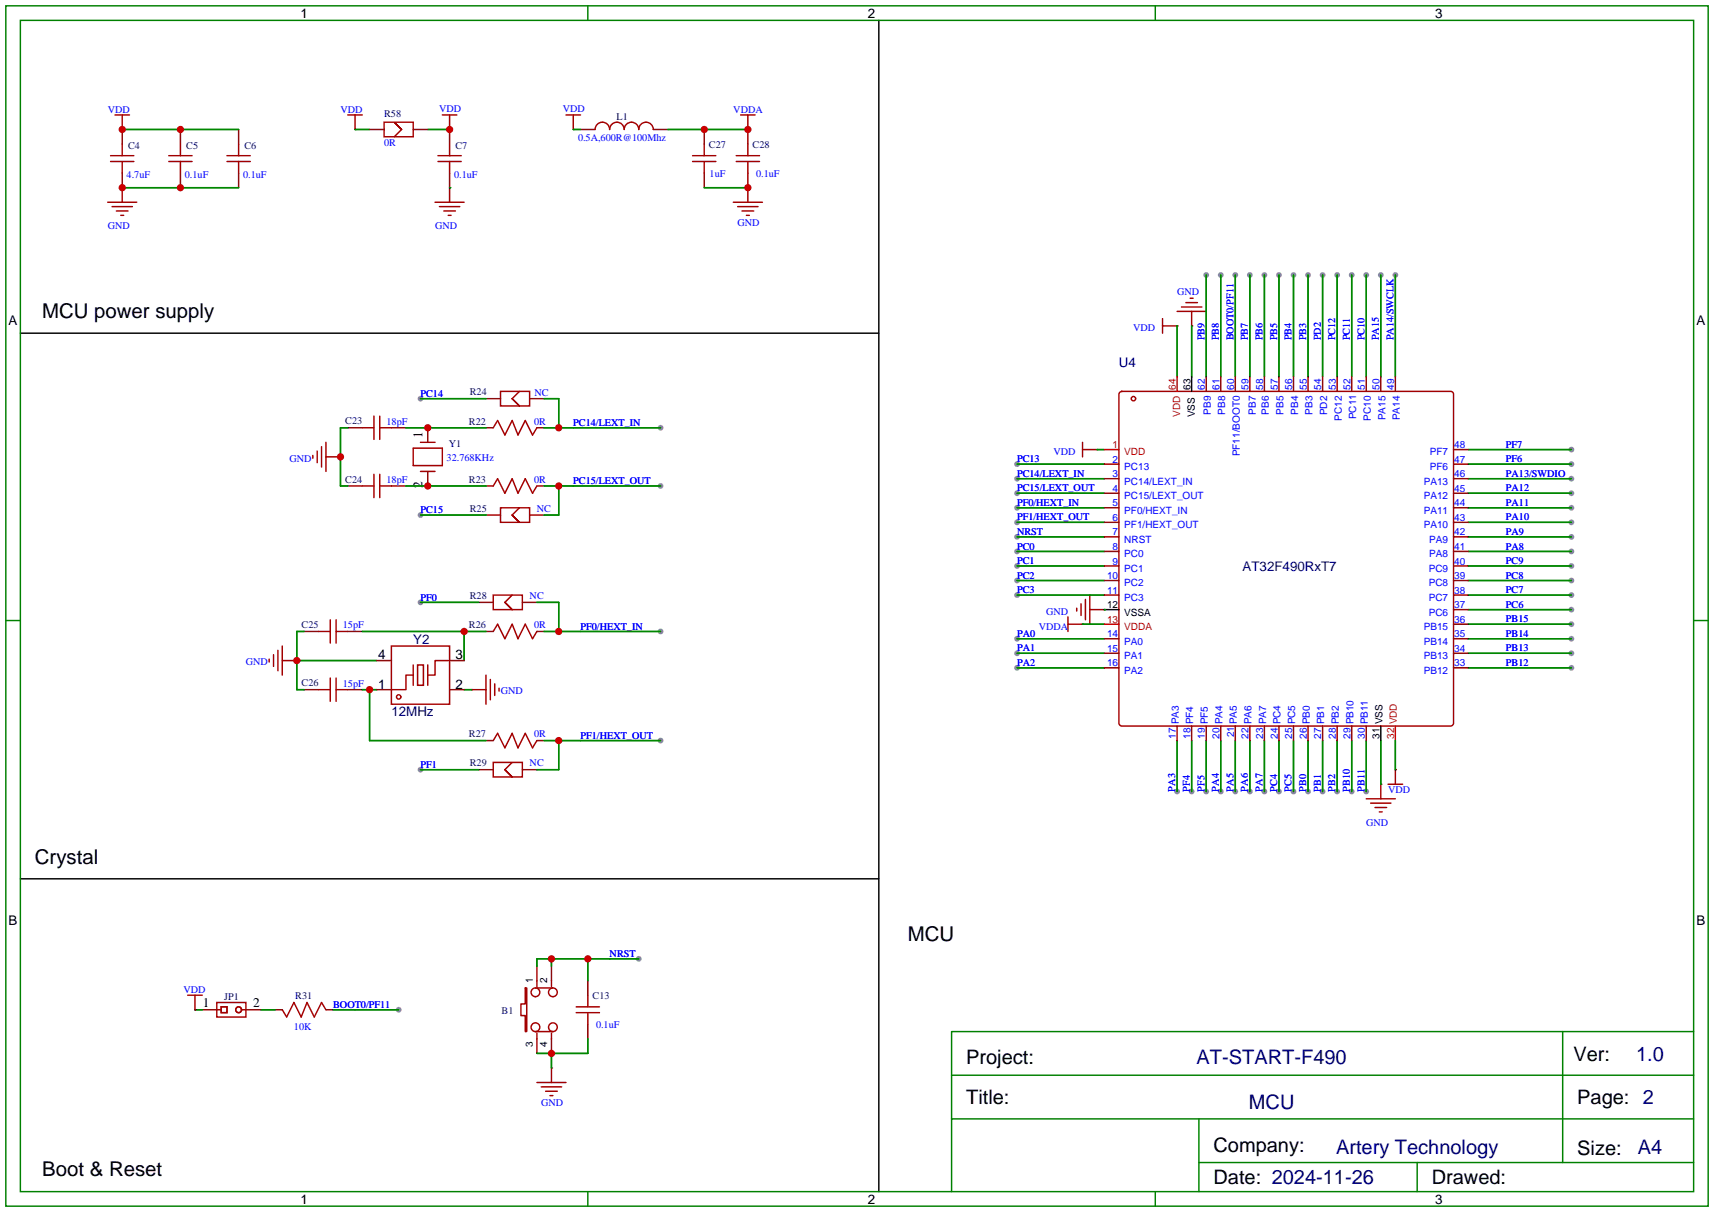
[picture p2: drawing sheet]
<svg xmlns="http://www.w3.org/2000/svg" width="299mm" height="212mm" viewBox="0 0 299 212" stroke-linecap="round" stroke-linejoin="round" font-family="sans-serif">
<g fill="#999">
<circle cx="115.3" cy="129.3" r=".51"/>
<circle cx="73.4" cy="134.4" r=".51"/>
<circle cx="73.4" cy="105.2" r=".51"/>
<circle cx="115.3" cy="110.2" r=".51"/>
<circle cx="115.3" cy="84.8" r=".51"/>
<circle cx="73.4" cy="89.9" r=".51"/>
<circle cx="73.4" cy="69.6" r=".51"/>
<circle cx="115.3" cy="74.7" r=".51"/>
<circle cx="69.6" cy="176.3" r=".51"/>
<circle cx="111.5" cy="167.4" r=".51"/>
<circle cx="274.3" cy="109" r=".51"/>
<circle cx="205.5" cy="138.2" r=".51"/>
<circle cx="208" cy="138.2" r=".51"/>
<circle cx="210.6" cy="138.2" r=".51"/>
<circle cx="213.1" cy="138.2" r=".51"/>
<circle cx="215.6" cy="138.2" r=".51"/>
<circle cx="218.2" cy="138.2" r=".51"/>
<circle cx="220.7" cy="138.2" r=".51"/>
<circle cx="223.3" cy="138.2" r=".51"/>
<circle cx="225.8" cy="138.2" r=".51"/>
<circle cx="228.3" cy="138.2" r=".51"/>
<circle cx="230.9" cy="138.2" r=".51"/>
<circle cx="233.4" cy="138.2" r=".51"/>
<circle cx="236" cy="138.2" r=".51"/>
<circle cx="238.5" cy="138.2" r=".51"/>
<circle cx="274.3" cy="83.6" r=".51"/>
<circle cx="274.3" cy="86.1" r=".51"/>
<circle cx="274.3" cy="88.6" r=".51"/>
<circle cx="274.3" cy="91.2" r=".51"/>
<circle cx="274.3" cy="93.7" r=".51"/>
<circle cx="274.3" cy="96.3" r=".51"/>
<circle cx="274.3" cy="98.8" r=".51"/>
<circle cx="274.3" cy="101.3" r=".51"/>
<circle cx="274.3" cy="103.9" r=".51"/>
<circle cx="274.3" cy="106.4" r=".51"/>
<circle cx="274.3" cy="111.5" r=".51"/>
<circle cx="274.3" cy="114" r=".51"/>
<circle cx="274.3" cy="116.6" r=".51"/>
<circle cx="274.3" cy="81" r=".51"/>
<circle cx="274.3" cy="78.5" r=".51"/>
<circle cx="243.6" cy="48" r=".51"/>
<circle cx="241" cy="48" r=".51"/>
<circle cx="238.5" cy="48" r=".51"/>
<circle cx="236" cy="48" r=".51"/>
<circle cx="233.4" cy="48" r=".51"/>
<circle cx="230.9" cy="48" r=".51"/>
<circle cx="228.3" cy="48" r=".51"/>
<circle cx="225.8" cy="48" r=".51"/>
<circle cx="177.5" cy="81" r=".51"/>
<circle cx="177.5" cy="88.6" r=".51"/>
<circle cx="177.5" cy="91.2" r=".51"/>
<circle cx="177.5" cy="96.3" r=".51"/>
<circle cx="177.5" cy="98.8" r=".51"/>
<circle cx="177.5" cy="101.3" r=".51"/>
<circle cx="177.5" cy="103.9" r=".51"/>
<circle cx="177.5" cy="93.7" r=".51"/>
<circle cx="177.5" cy="114" r=".51"/>
<circle cx="177.5" cy="116.6" r=".51"/>
<circle cx="177.5" cy="111.5" r=".51"/>
<circle cx="177.5" cy="83.6" r=".51"/>
<circle cx="177.5" cy="86.1" r=".51"/>
<circle cx="223.3" cy="48" r=".51"/>
<circle cx="220.7" cy="48" r=".51"/>
<circle cx="218.2" cy="48" r=".51"/>
<circle cx="215.6" cy="48" r=".51"/>
<circle cx="213.1" cy="48" r=".51"/>
<circle cx="210.6" cy="48" r=".51"/>
</g>
<g fill="none" stroke="#a10000" stroke-width=".25">
<path d="M18.8 35.3h5.1M19.3 28.2h4.1M19.3 27.2h4.1M19.6 36.1h3.5M20.1 20.1h2.5M20.3 36.8h2.1M21.1 37.6h.5M21.3 20.1v2.5M21.3 25.1v2.1M21.3 28.2v2M21.3 32.8v2.5M29.5 28.2h4"/>
<path d="M29.5 27.2h4M31.5 25.1v2.1M31.5 28.2v2M39.6 28.2h4.1M39.6 27.2h4.1M41.7 25.1v2.1M41.7 28.2v2M60.7 20.1h2.5M62 20.1v2.5M67.1 21.3h5v2.6h-5zM70.1 22.6l-1.3-1.3 1.3 1.3M70.1 22.6l-1.3 1.3"/>
<path d="M75.9 35.3h5.1M76.5 28.2h4M76.5 27.2h4M76.7 36.1h3.6M77.2 20.1h2.6M77.5 36.8h2M78.2 37.6h.5M78.5 20.1v2.5M78.5 25.1v2.1M78.5 28.2v2M78.5 32.8v2.5M98.8 20.1h2.5"/>
<path d="M100.1 20.1v2.5M103.9 22.6a1.27 1.27 0 0 1 1.3-1.3 1.27 1.27 0 0 1 1.2 1.3 1.27 1.27 0 0 1 1.3-1.3 1.27 1.27 0 0 1 1.3 1.3 1.27 1.27 0 0 1 1.2-1.3 1.27 1.27 0 0 1 1.3 1.3 1.27 1.27 0 0 1 1.3-1.3 1.27 1.27 0 0 1 1.2 1.3M120.9 28.2h4.1M120.9 27.2h4.1M122.9 25.1v2.1M122.9 28.2v2M128 35.3h5.1M128.5 28.2h4.1M128.5 27.2h4.1M128.8 36.1h3.5M129.3 20.1h2.5M129.5 36.8h2.1"/>
<path d="M130.3 37.6h.5M130.6 20.1v2.5M130.6 25.1v2.1M130.6 28.2v2M130.6 32.8v2.5M202.9 56.9h2.6M202.9 55.6v2.6M205.5 54.4h5.1M206.2 53.6h3.6M207 52.8h2M207.8 52.1h.5M208 54.4v2.5"/>
<path d="M54.6 79.5v.5M55.4 78.7v2.1M56.1 78v3.5M56.9 79.8h2.5M56.9 77.2v5.1M63.2 74.7h2.1M65.3 72.6v4.1M66.3 74.7h2M66.3 72.6v4.1M72.1 78.2h5.1v3.1h-5.1zM73.4 77.2h2.5M86.1 74.7l.8-1.3 1.2 2.5 1.3-2.5 1 2.5 1.3-2.5 1.3 2.5 .7-1.2"/>
<path d="M87.4 68.3h5.1v2.6h-5.1zM89.4 69.6l1.3 1.3-1.3-1.3M90.7 68.3l-1.3 1.3M189 78.5h2.5M189 77.2v2.6M195.4 68.6l.4-.3 57.7 .1 .2 .4v57.7l-.5 .2h-57.6l-.3-.5zM63.2 84.8h2.1M65.3 82.8v4.1M66.3 82.8v4.1M66.3 84.8h2M73.4 82.3h2.5M86.1 84.8l.8-1.2 1.2 2.5 1.3-2.5 1 2.5 1.3-2.5 1.3 2.5 .7-1.3"/>
<path d="M87.4 88.6h5.1v2.6h-5.1zM89.4 89.9l1.3 1.3-1.3-1.3M90.7 88.6l-1.3 1.3M47 115.1v.5M47.8 114.3v2M48.5 113.5v3.6M49.3 115.3h2.5M49.3 112.8v5.1M55.6 110.2h2.1M57.7 108.2v4.1M57.7 118.4v4M58.7 108.2v4.1"/>
<path d="M58.7 118.4v4M58.7 110.2h2M68.3 112.8h10.2v10.1h-10.2zM72.1 117.9h-1.2v2.5h-2.6M72.1 116.1v3.5M72.9 116.1h1v3.5h-1zM74.7 116.1v3.5M78.5 115.3h-2.6v2.6h-1.2M84.8 117.9v5M85.6 118.6v3.6M86.1 103.9h5.1v2.5h-5.1zM86.1 110.2l.8-1.2 1.2 2.5 1.3-2.5 1 2.5 1.3-2.5 1.3 2.5 .7-1.3"/>
<path d="M86.4 119.4v2M88.1 105.2l1.3 1.2-1.3-1.2M89.4 103.9l-1.3 1.3M186.4 109h2.6M186.4 107.7v2.5M188 106.2v.5M188.7 105.4v2M189.5 104.6v3.6M190.2 106.4h2.6M190.2 103.9v5.1M55.6 120.4h2.1M58.7 120.4h2"/>
<path d="M82.3 120.4h2.5M86.1 133.1h5.1v2.5h-5.1zM86.1 129.3l.8-1.3 1.2 2.6 1.3-2.6 1 2.6 1.3-2.6 1.3 2.6 .7-1.3M87.1 120.1v.5M88.1 134.4l1.3 1.2-1.3-1.2M89.4 133.1l-1.3 1.3M238.5 139.4h5.1M241 136.9v2.5M242.3 136.9h2.6M243.6 134.4v2.5M239.3 140.2h3.5M240 141h2.1"/>
<path d="M240.8 141.7h.5M32.8 173.7h2.5M34 173.7v2.6M37.8 175h5.1v2.5h-5.1zM37.8 176.3h.8M38.6 175.8h1v1h-1zM42.2 176.3h.7M49.3 176.3l.7 1.2 1.3-2.5 1.3 2.5 1-2.5 1.3 2.5 1.2-2.5 .8 1.3M91.7 172.5h.2v7.6h-.2v-2.8h-.8v-2h.8zM93.5 172.5h3M93.7 171.2v1M96.3 171.2v1"/>
<path d="M100.6 176.8h4M100.6 175.8h4M102.6 173.7v2.1M102.6 176.8v2M93.5 180.1h3M93.7 189h5.1M93.7 180.3v1.1M94.5 189.7h3.5M95.2 190.5h2.1M96 191.3h.5M96.3 180.3v1.1M96.3 186.4v2.6"/>
<circle cx="197.9" cy="69.6" r=".38"/>
<circle cx="69.6" cy="121.7" r=".38"/>
<circle cx="41.7" cy="176.3" r=".51"/>
<circle cx="93.5" cy="179.3" r=".76"/>
<circle cx="93.5" cy="173.2" r=".76"/>
<circle cx="96.5" cy="179.3" r=".76"/>
<circle cx="96.5" cy="173.2" r=".76"/>
</g>
<g fill="none" stroke="#870000" stroke-width=".25">
<path d="M21.3 32.8h.1M21.3 22.6h.1M21.3 22.6v2.5M21.3 30.2v2.6M31.5 22.6v2.5M31.5 30.2v2.6M41.7 22.6v2.5M41.7 30.2v2.6M62 22.6h.1M64.5 22.6h2.6M72.1 22.6h2.6M78.5 22.6h.1"/>
<path d="M78.5 32.8h.1M78.5 22.6v2.5M78.5 30.2v2.6M100.1 22.6h.1M101.3 22.6h2.6M114 22.6h2.6M122.9 22.6v2.5M122.9 30.2v2.6M130.6 22.6h.1M130.6 32.8h.1M130.6 22.6v2.5M130.6 30.2v2.6"/>
<path d="M205.5 56.9h.1M208 56.9h.1M59.4 79.8h.1M60.7 74.7h2.5M68.3 74.7h2.6M74.7 74.7v2.5M84.8 74.7h1.3M84.8 69.6h2.6M92.5 69.6h2.5M93.7 74.7h1.3M191.5 78.5h.1M210.6 65.8v2.5"/>
<path d="M213.1 65.8v2.5M215.6 65.8v2.5M218.2 65.8v2.5M220.7 65.8v2.5M223.3 65.8v2.5M225.8 65.8v2.5M228.3 65.8v2.5M230.9 65.8v2.5M233.4 65.8v2.5M236 65.8v2.5M238.5 65.8v2.5M241 65.8v2.5"/>
<path d="M243.6 65.8v2.5M253.7 78.5h2.6M60.7 84.8h2.5M68.3 84.8h2.6M74.7 82.3v2.5M84.8 89.9h2.6M84.8 84.8h1.3M92.5 89.9h2.5M93.7 84.8h1.3M192.8 81h2.5M192.8 83.6h2.5M192.8 86.1h2.5"/>
<path d="M192.8 88.6h2.5M192.8 91.2h2.5M192.8 93.7h2.5M192.8 96.3h2.5M192.8 98.8h2.5M253.7 81h2.6M253.7 83.6h2.6M253.7 86.1h2.6M253.7 88.6h2.6M253.7 91.2h2.6M253.7 93.7h2.6M253.7 96.3h2.6"/>
<path d="M253.7 98.8h2.6M51.8 115.3h.1M53.1 110.2h2.5M60.7 110.2h2.5M65.8 115.3h2.5M78.5 115.3h2.5M83.6 105.2h2.5M84.8 110.2h1.3M91.2 105.2h2.5M93.7 110.2h1.3M189 109h.1M192.8 106.4h.1"/>
<path d="M192.8 101.3h2.5M192.8 103.9h2.5M192.8 111.5h2.5M192.8 114h2.5M192.8 116.6h2.5M253.7 101.3h2.6M253.7 103.9h2.6M253.7 111.5h2.6M253.7 114h2.6M253.7 116.6h2.6M253.7 109h2.6M253.7 106.4h2.6"/>
<path d="M53.1 120.4h2.5M60.7 120.4h2.5M65.8 120.4h2.5M78.5 120.4h2.5M82.3 120.4h.1M83.6 134.4h2.5M84.8 129.3h1.3M91.2 134.4h2.5M93.7 129.3h1.3M205.5 126.7v2.6M208 126.7v2.6M210.6 126.7v2.6"/>
<path d="M213.1 126.7v2.6M215.6 126.7v2.6M218.2 126.7v2.6M220.7 126.7v2.6M223.3 126.7v2.6M225.8 126.7v2.6M228.3 126.7v2.6M230.9 126.7v2.6M233.4 126.7v2.6M236 126.7v2.6M238.5 126.7v2.6M241 136.9h.1"/>
<path d="M243.6 134.4h.1M34 176.3h.1M35.3 176.3h2.5M42.9 176.3h2.6M48 176.3h1.3M56.9 176.3h1.3M93.7 168.7v2.5M96.3 168.7v2.5M102.6 171.2v2.5M102.6 178.8v2.6M93.7 181.4v2.5M96.3 186.4h.1"/>
<path d="M96.3 181.4v2.5"/>
</g>
<path d="M153.4 3.6v204.4M3.6 58.2h149.8M208 65.8v2.5M192.8 106.4h2.5M241 126.7v2.6M3.6 153.4h149.8" fill="none" stroke="#000" stroke-width=".25"/>
<g fill="none" stroke="#008700" stroke-width=".25">
<path d="M21.3 32.8h20.4M21.3 22.6h20.4M62 22.6h2.5M74.7 22.6h3.8M78.5 32.8h.1M100.1 22.6h1.2M116.6 22.6h14M122.9 32.8h7.7M205.5 56.9v8.9M208 56.9v8.9M210.6 48v17.8M213.1 48v17.8"/>
<path d="M215.6 48v17.8M218.2 48v17.8M220.7 48v17.8M223.3 48v17.8M225.8 48v17.8M228.3 48v17.8M230.9 48v17.8M233.4 48v17.8M236 48v17.8M238.5 48v17.8M241 48v17.8M243.6 48v17.8"/>
<path d="M60.7 74.7h-1.3v10.1h1.3M70.9 74.7h13.9M73.4 69.6h11.4M95 69.6h2.5v5.1M95 74.7h20.3M191.5 78.5h1.3M256.3 78.5h18M70.9 84.8h13.9M73.4 89.9h11.4M95 84.8h20.3M97.5 84.8v5.1h-2.5M177.5 83.6h15.3"/>
<path d="M177.5 86.1h15.3M177.5 88.6h15.3M177.5 91.2h15.3M177.5 93.7h15.3M177.5 96.3h15.3M177.5 98.8h15.3M177.5 81h15.3M256.3 83.6h18M256.3 86.1h18M256.3 88.6h18M256.3 91.2h18M256.3 93.7h18"/>
<path d="M256.3 96.3h18M256.3 98.8h18M256.3 81h18M51.8 115.3h14M53.1 110.2h-1.3v10.2h1.3M63.2 110.2h21.6M73.4 105.2h10.2M81 110.2v5.1M93.7 105.2h3.8v5M95 110.2h20.3M177.5 101.3h15.3M177.5 103.9h15.3"/>
<path d="M177.5 111.5h15.3M177.5 114h15.3M177.5 116.6h15.3M189 109h3.8M192.8 106.4h.1M256.3 109h18M256.3 101.3h18M256.3 103.9h18M256.3 106.4h18M256.3 111.5h18M256.3 114h18M256.3 116.6h18"/>
<path d="M63.2 120.4h2.6M64.5 120.4v8.9h20.3M73.4 134.4h10.2M81 120.4h1.3M95 129.3h20.3M97.5 129.3v5.1h-3.8M205.5 129.3v8.9M208 129.3v8.9M210.6 129.3v8.9M213.1 129.3v8.9M215.6 129.3v8.9M218.2 129.3v8.9"/>
<path d="M220.7 129.3v8.9M223.3 129.3v8.9M225.8 129.3v8.9M228.3 129.3v8.9M230.9 129.3v8.9M233.4 129.3v8.9M236 129.3v8.9M238.5 129.3v8.9M241 129.3v7.6M243.6 129.3v5.1M34 176.3h1.3M45.5 176.3h2.5"/>
<path d="M58.2 176.3h11.4M96.3 167.4v1.3M102.6 167.4v3.8M111.5 167.4h-17.8v1.3M96.3 183.9v2.5M102.6 181.4v2.5h-8.9"/>
</g>
<g fill="none" stroke="#008000" stroke-width=".25">
<path d="M1 1h297.2v209.6h-297.2zM3.6 3.6h292.1v204.4h-292.1zM102.6 1v2.6M201.7 1v2.6M1 108.3h2.6M295.7 108.3h2.5M209.3 195.3v12.7M272.8 180.1v22.8M295.7 195.3h-129.6v12.7M295.7 187.7h-129.6v7.6M295.7 180.1h-129.6v7.6M102.6 208v2.6"/>
<path d="M201.7 208v2.6M209.3 202.9h86.4M247.4 202.9v5.1"/>
</g>
<path d="M192.8 78.5h2.5M205.5 65.8v2.5M192.8 109h2.5M243.6 126.7v2.6" fill="none" stroke="#f00" stroke-width=".25"/>
<g fill="#c00">
<circle cx="130.6" cy="32.8" r=".63"/>
<circle cx="122.9" cy="22.6" r=".63"/>
<circle cx="130.6" cy="22.6" r=".63"/>
<circle cx="97.5" cy="129.3" r=".63"/>
<circle cx="97.5" cy="110.2" r=".63"/>
<circle cx="81" cy="110.2" r=".63"/>
<circle cx="64.5" cy="120.4" r=".63"/>
<circle cx="51.8" cy="115.3" r=".63"/>
<circle cx="97.5" cy="84.8" r=".63"/>
<circle cx="97.5" cy="74.7" r=".63"/>
<circle cx="59.4" cy="79.8" r=".63"/>
<circle cx="74.7" cy="84.8" r=".63"/>
<circle cx="74.7" cy="74.7" r=".63"/>
<circle cx="31.5" cy="32.8" r=".63"/>
<circle cx="21.3" cy="32.8" r=".63"/>
<circle cx="31.5" cy="22.6" r=".63"/>
<circle cx="21.3" cy="22.6" r=".63"/>
<circle cx="96.3" cy="183.9" r=".63"/>
<circle cx="96.3" cy="167.4" r=".63"/>
<circle cx="102.6" cy="167.4" r=".63"/>
<circle cx="78.5" cy="22.6" r=".63"/>
</g>
<g font-size="3.6">
<text x="7.4" y="55.5">MCU power supply</text>
<text x="6.1" y="150.8">Crystal</text>
<text x="158.5" y="164.2">MCU</text>
<text x="7.4" y="205.4">Boot &amp; Reset</text>
</g>
<g font-size="3.5">
<text x="168.7" y="185.8">Project:</text>
<text x="274.7" y="185.2">Ver:</text>
<text x="168.7" y="192.8">Title:</text>
<text x="275.3" y="192.8">Page: 2</text>
<text x="211.8" y="201">Company:</text>
<text x="275.3" y="201.7">Size:</text>
<text x="211.8" y="206.8">Date: 2024-11-26</text>
<text x="249.9" y="206.8">Drawed:</text>
</g>
<g font-size="3.5" fill="#000080">
<text x="208.9" y="185.7">AT-START-F490</text>
<text x="285.6" y="185.2">1.0</text>
<text x="218" y="193.5">MCU</text>
<text x="233.2" y="201.4">Artery Technology</text>
<text x="285.9" y="201.4">A4</text>
</g>
<g font-size="2.3">
<text x="52.4" y="3.1">1</text>
<text x="151.5" y="3.1">2</text>
<text x="250.6" y="3.1">3</text>
<text x="1.5" y="56.8">A</text>
<text x="296.1" y="56.8">A</text>
<text x="73.7" y="76.4" transform="rotate(-90 73.7 76.4)">1</text>
<text x="73.7" y="85.2" transform="rotate(-90 73.7 85.2)">2</text>
<text x="66" y="115.1">4</text>
<text x="79.5" y="115.1">3</text>
<text x="66" y="120.2">1</text>
<text x="79.5" y="120.2">2</text>
<text x="1.5" y="161.6">B</text>
<text x="296.1" y="161.6">B</text>
<text x="35.4" y="175.8">1</text>
<text x="44.2" y="175.8">2</text>
<text x="52.4" y="210.1">1</text>
<text x="151.5" y="210.1">2</text>
<text x="250.6" y="210.1">3</text>
</g>
<g font-size="2.3" fill="#000080">
<text x="195.3" y="64.1">U4</text>
<text x="216.9" y="99.7">AT32F490RxT7</text>
<text x="72.1" y="112.4">Y2</text>
<text x="68.3" y="125">12MHz</text>
</g>
<g font-size="1.8" fill="#00f">
<text x="18.8" y="19.7">VDD</text>
<text x="59.4" y="19.7">VDD</text>
<text x="76.7" y="19.6">VDD</text>
<text x="98.3" y="19.6">VDD</text>
<text x="128" y="19.7">VDDA</text>
<text x="67.1" y="25.5">0R</text>
<text x="100.9" y="24.5">0.5A,600R@100Mhz</text>
<text x="22.1" y="31.1">4.7uF</text>
<text x="32.3" y="31.1">0.1uF</text>
<text x="42.4" y="31.1">0.1uF</text>
<text x="79.3" y="31.1">0.1uF</text>
<text x="123.9" y="30.9">1uF</text>
<text x="132" y="30.9">0.1uF</text>
<text x="18.8" y="40.1">GND</text>
<text x="75.9" y="40.1">GND</text>
<text x="128.7" y="39.5">GND</text>
<text x="205.5" y="51.5">GND</text>
<text x="197.8" y="57.8">VDD</text>
<text x="210.2" y="59.4" transform="rotate(-90 210.2 59.4)">PB9</text>
<text x="212.8" y="59.4" transform="rotate(-90 212.8 59.4)">PB8</text>
<text x="215.3" y="59.4" transform="rotate(-90 215.3 59.4)">BOOT0/PF11</text>
<text x="217.9" y="59.4" transform="rotate(-90 217.9 59.4)">PB7</text>
<text x="220.4" y="59.4" transform="rotate(-90 220.4 59.4)">PB6</text>
<text x="222.9" y="59.4" transform="rotate(-90 222.9 59.4)">PB5</text>
<text x="225.5" y="59.4" transform="rotate(-90 225.5 59.4)">PB4</text>
<text x="228" y="59.4" transform="rotate(-90 228 59.4)">PB3</text>
<text x="230.6" y="59.4" transform="rotate(-90 230.6 59.4)">PD2</text>
<text x="233.1" y="59.4" transform="rotate(-90 233.1 59.4)">PC12</text>
<text x="235.6" y="59.4" transform="rotate(-90 235.6 59.4)">PC11</text>
<text x="238.2" y="59.4" transform="rotate(-90 238.2 59.4)">PC10</text>
<text x="240.7" y="59.4" transform="rotate(-90 240.7 59.4)">PA15</text>
<text x="243.3" y="59.4" transform="rotate(-90 243.3 59.4)">PA14/SWCLK</text>
<text x="73.4" y="69.3">PC14</text>
<text x="93.3" y="69.2">NC</text>
<text x="67.5" y="74.1">18pF</text>
<text x="93.3" y="74.1">0R</text>
<text x="100.1" y="74.4">PC14/LEXT_IN</text>
<text x="50.5" y="80.7">GND</text>
<text x="78" y="80.4">32.768KHz</text>
<text x="177.5" y="80.7">PC13</text>
<text x="177.5" y="83.2">PC14/LEXT_IN</text>
<text x="183.9" y="79.4">VDD</text>
<text x="262.9" y="83.2">PA13/SWDIO</text>
<text x="262.9" y="80.7">PF6</text>
<text x="262.9" y="78.2">PF7</text>
<text x="67.5" y="84.3">18pF</text>
<text x="73.4" y="89.6">PC15</text>
<text x="93.3" y="84.3">0R</text>
<text x="93.7" y="89.3">NC</text>
<text x="100.1" y="84.5">PC15/LEXT_OUT</text>
<text x="177.5" y="88.3">PF0/HEXT_IN</text>
<text x="177.5" y="85.8">PC15/LEXT_OUT</text>
<text x="262.9" y="85.8">PA12</text>
<text x="262.9" y="88.3">PA11</text>
<text x="177.5" y="90.9">PF1/HEXT_OUT</text>
<text x="177.5" y="95.9">PC0</text>
<text x="177.5" y="93.4">NRST</text>
<text x="262.9" y="90.9">PA10</text>
<text x="262.9" y="93.4">PA9</text>
<text x="262.9" y="95.9">PA8</text>
<text x="177.5" y="98.5">PC1</text>
<text x="177.5" y="101">PC2</text>
<text x="262.9" y="98.5">PC9</text>
<text x="262.9" y="101">PC8</text>
<text x="73.4" y="104.8">PF0</text>
<text x="92.5" y="104.6">NC</text>
<text x="177.5" y="103.6">PC3</text>
<text x="182.6" y="107.4">GND</text>
<text x="262.9" y="103.6">PC7</text>
<text x="262.9" y="106.1">PC6</text>
<text x="59.9" y="109.7">15pF</text>
<text x="93.3" y="109.7">0R</text>
<text x="101.3" y="109.9">PF0/HEXT_IN</text>
<text x="177.5" y="113.7">PA1</text>
<text x="177.5" y="111.2">PA0</text>
<text x="181.4" y="109.9">VDDA</text>
<text x="262.9" y="108.6">PB15</text>
<text x="262.9" y="111.2">PB14</text>
<text x="262.9" y="113.7">PB13</text>
<text x="42.9" y="116.1">GND</text>
<text x="59.9" y="119.8">15pF</text>
<text x="177.5" y="116.3">PA2</text>
<text x="262.9" y="116.3">PB12</text>
<text x="87.4" y="121.1">GND</text>
<text x="93.3" y="128.7">0R</text>
<text x="101.3" y="129">PF1/HEXT_OUT</text>
<text x="73.4" y="134">PF1</text>
<text x="92.5" y="133.8">NC</text>
<text x="205.2" y="138.2" transform="rotate(-90 205.2 138.2)">PA3</text>
<text x="207.7" y="138.2" transform="rotate(-90 207.7 138.2)">PF4</text>
<text x="210.2" y="138.2" transform="rotate(-90 210.2 138.2)">PF5</text>
<text x="212.8" y="138.2" transform="rotate(-90 212.8 138.2)">PA4</text>
<text x="215.3" y="138.2" transform="rotate(-90 215.3 138.2)">PA5</text>
<text x="217.9" y="138.2" transform="rotate(-90 217.9 138.2)">PA6</text>
<text x="220.4" y="138.2" transform="rotate(-90 220.4 138.2)">PA7</text>
<text x="222.9" y="138.2" transform="rotate(-90 222.9 138.2)">PC4</text>
<text x="225.5" y="138.2" transform="rotate(-90 225.5 138.2)">PC5</text>
<text x="228" y="138.2" transform="rotate(-90 228 138.2)">PB0</text>
<text x="230.6" y="138.2" transform="rotate(-90 230.6 138.2)">PB1</text>
<text x="233.1" y="138.2" transform="rotate(-90 233.1 138.2)">PB2</text>
<text x="235.6" y="138.2" transform="rotate(-90 235.6 138.2)">PB10</text>
<text x="238.2" y="138.2" transform="rotate(-90 238.2 138.2)">PB11</text>
<text x="242.3" y="138.5">VDD</text>
<text x="238.5" y="144.2">GND</text>
<text x="106.4" y="167.1">NRST</text>
<text x="32" y="173.3">VDD</text>
<text x="51.3" y="179.8">10K</text>
<text x="58.2" y="176">BOOT0/PF11</text>
<text x="104" y="179.5">0.1uF</text>
<text x="94.4" y="193.1">GND</text>
</g>
<g font-size="1.8" fill="#000080">
<text x="67.1" y="20.4">R58</text>
<text x="107.6" y="21">L1</text>
<text x="22.4" y="26">C4</text>
<text x="32.5" y="26">C5</text>
<text x="42.7" y="26">C6</text>
<text x="79.5" y="26">C7</text>
<text x="123.8" y="25.8">C27</text>
<text x="131.4" y="25.8">C28</text>
<text x="82" y="69">R24</text>
<text x="60.3" y="74.1">C23</text>
<text x="81.9" y="74.1">R22</text>
<text x="78.3" y="78.1">Y1</text>
<text x="60.3" y="84.3">C24</text>
<text x="81.9" y="84.3">R23</text>
<text x="82" y="89.3">R25</text>
<text x="82" y="104.6">R28</text>
<text x="52.6" y="109.7">C25</text>
<text x="81.9" y="109.7">R26</text>
<text x="52.6" y="119.8">C26</text>
<text x="81.9" y="128.7">R27</text>
<text x="82" y="133.8">R29</text>
<text x="39.1" y="174.6">JP1</text>
<text x="51.5" y="174.4">R31</text>
<text x="87.6" y="176.9">B1</text>
<text x="103.4" y="174.5">C13</text>
</g>
<g font-size="1.7" fill="#f00">
<text x="205.3" y="68.1" transform="rotate(-90 205.3 68.1)">64</text>
<text x="206" y="72.8" transform="rotate(-90 206 72.8)">VDD</text>
<text x="194.2" y="78.2">1</text>
<text x="196.3" y="79.5">VDD</text>
<text x="193.3" y="108.7">13</text>
<text x="196.3" y="110">VDDA</text>
<text x="243.4" y="128.9" transform="rotate(-90 243.4 128.9)">32</text>
<text x="243.9" y="126.5" transform="rotate(-90 243.9 126.5)">VDD</text>
</g>
<g font-size="1.7">
<text x="207.8" y="68.1" transform="rotate(-90 207.8 68.1)">63</text>
<text x="208.6" y="72.8" transform="rotate(-90 208.6 72.8)">VSS</text>
<text x="193.3" y="106.2">12</text>
<text x="196.3" y="107.5">VSSA</text>
<text x="240.8" y="128.9" transform="rotate(-90 240.8 128.9)">31</text>
<text x="241.3" y="126.5" transform="rotate(-90 241.3 126.5)">VSS</text>
<text x="93" y="171.7" transform="rotate(-90 93 171.7)">1</text>
<text x="95.5" y="171.7" transform="rotate(-90 95.5 171.7)">2</text>
<text x="93" y="182.8" transform="rotate(-90 93 182.8)">3</text>
<text x="95.5" y="182.8" transform="rotate(-90 95.5 182.8)">4</text>
</g>
<g font-size="1.7" fill="#00f">
<text x="210.3" y="68.1" transform="rotate(-90 210.3 68.1)">62</text>
<text x="212.9" y="68.1" transform="rotate(-90 212.9 68.1)">61</text>
<text x="215.4" y="68.1" transform="rotate(-90 215.4 68.1)">60</text>
<text x="218" y="68.1" transform="rotate(-90 218 68.1)">59</text>
<text x="220.5" y="68.1" transform="rotate(-90 220.5 68.1)">58</text>
<text x="223" y="68.1" transform="rotate(-90 223 68.1)">57</text>
<text x="225.6" y="68.1" transform="rotate(-90 225.6 68.1)">56</text>
<text x="228.1" y="68.1" transform="rotate(-90 228.1 68.1)">55</text>
<text x="230.7" y="68.1" transform="rotate(-90 230.7 68.1)">54</text>
<text x="233.2" y="68.1" transform="rotate(-90 233.2 68.1)">53</text>
<text x="235.7" y="68.1" transform="rotate(-90 235.7 68.1)">52</text>
<text x="238.3" y="68.1" transform="rotate(-90 238.3 68.1)">51</text>
<text x="240.8" y="68.1" transform="rotate(-90 240.8 68.1)">50</text>
<text x="243.4" y="68.1" transform="rotate(-90 243.4 68.1)">49</text>
<text x="211.4" y="72.4" transform="rotate(-90 211.4 72.4)">PB9</text>
<text x="213.9" y="72.4" transform="rotate(-90 213.9 72.4)">PB8</text>
<text x="219.2" y="72.4" transform="rotate(-90 219.2 72.4)">PB7</text>
<text x="221.5" y="72.4" transform="rotate(-90 221.5 72.4)">PB6</text>
<text x="224.1" y="72.4" transform="rotate(-90 224.1 72.4)">PB5</text>
<text x="226.6" y="72.4" transform="rotate(-90 226.6 72.4)">PB4</text>
<text x="229.1" y="72.4" transform="rotate(-90 229.1 72.4)">PB3</text>
<text x="231.7" y="72.5" transform="rotate(-90 231.7 72.5)">PD2</text>
<text x="234.2" y="73.5" transform="rotate(-90 234.2 73.5)">PC12</text>
<text x="236.8" y="73.2" transform="rotate(-90 236.8 73.2)">PC11</text>
<text x="239.3" y="73.5" transform="rotate(-90 239.3 73.5)">PC10</text>
<text x="241.8" y="73.4" transform="rotate(-90 241.8 73.4)">PA15</text>
<text x="244.4" y="73.4" transform="rotate(-90 244.4 73.4)">PA14</text>
<text x="194.2" y="80.8">2</text>
<text x="194.2" y="83.3">3</text>
<text x="196.3" y="82.1">PC13</text>
<text x="216.4" y="79.7" transform="rotate(-90 216.4 79.7)">PF11/BOOT0</text>
<text x="249.6" y="82.1">PF6</text>
<text x="249.6" y="79.5">PF7</text>
<text x="253.9" y="83.3">46</text>
<text x="253.9" y="80.8">47</text>
<text x="253.9" y="78.2">48</text>
<text x="194.2" y="85.9">4</text>
<text x="194.2" y="88.4">5</text>
<text x="196.3" y="84.6">PC14/LEXT_IN</text>
<text x="196.3" y="87.1">PC15/LEXT_OUT</text>
<text x="196.3" y="89.7">PF0/HEXT_IN</text>
<text x="248.5" y="89.7">PA11</text>
<text x="248.5" y="87.1">PA12</text>
<text x="248.5" y="84.6">PA13</text>
<text x="253.9" y="88.4">44</text>
<text x="253.9" y="85.9">45</text>
<text x="194.2" y="90.9">6</text>
<text x="194.2" y="93.5">7</text>
<text x="196.3" y="92.2">PF1/HEXT_OUT</text>
<text x="196.3" y="94.8">NRST</text>
<text x="248.5" y="92.2">PA10</text>
<text x="249.5" y="94.8">PA9</text>
<text x="253.9" y="93.5">42</text>
<text x="253.9" y="90.9">43</text>
<text x="193.3" y="101.1">10</text>
<text x="194.2" y="96">8</text>
<text x="194.2" y="98.6">9</text>
<text x="196.3" y="97.3">PC0</text>
<text x="196.3" y="99.8">PC1</text>
<text x="249.4" y="99.8">PC9</text>
<text x="249.5" y="97.3">PA8</text>
<text x="253.9" y="101.1">39</text>
<text x="253.9" y="98.6">40</text>
<text x="253.9" y="96">41</text>
<text x="193.3" y="103.6">11</text>
<text x="196.3" y="102.4">PC2</text>
<text x="196.3" y="104.9">PC3</text>
<text x="249.4" y="107.5">PC6</text>
<text x="249.4" y="104.9">PC7</text>
<text x="249.4" y="102.4">PC8</text>
<text x="253.9" y="106.2">37</text>
<text x="253.9" y="103.6">38</text>
<text x="193.3" y="111.3">14</text>
<text x="193.3" y="113.8">15</text>
<text x="196.3" y="112.5">PA0</text>
<text x="248.5" y="112.5">PB14</text>
<text x="248.5" y="110">PB15</text>
<text x="253.9" y="113.8">34</text>
<text x="253.9" y="111.3">35</text>
<text x="253.9" y="108.7">36</text>
<text x="193.3" y="116.3">16</text>
<text x="196.3" y="115.1">PA1</text>
<text x="196.3" y="117.6">PA2</text>
<text x="248.5" y="117.6">PB12</text>
<text x="248.5" y="115.1">PB13</text>
<text x="253.9" y="116.3">33</text>
<text x="205.3" y="128.9" transform="rotate(-90 205.3 128.9)">17</text>
<text x="205.8" y="126.5" transform="rotate(-90 205.8 126.5)">PA3</text>
<text x="207.8" y="128.9" transform="rotate(-90 207.8 128.9)">18</text>
<text x="208.3" y="126.5" transform="rotate(-90 208.3 126.5)">PF4</text>
<text x="210.3" y="128.9" transform="rotate(-90 210.3 128.9)">19</text>
<text x="210.9" y="126.5" transform="rotate(-90 210.9 126.5)">PF5</text>
<text x="212.9" y="128.9" transform="rotate(-90 212.9 128.9)">20</text>
<text x="213.4" y="126.5" transform="rotate(-90 213.4 126.5)">PA4</text>
<text x="215.4" y="128.7" transform="rotate(-90 215.4 128.7)">21</text>
<text x="215.9" y="126.5" transform="rotate(-90 215.9 126.5)">PA5</text>
<text x="218" y="128.9" transform="rotate(-90 218 128.9)">22</text>
<text x="218.5" y="126.5" transform="rotate(-90 218.5 126.5)">PA6</text>
<text x="220.5" y="128.9" transform="rotate(-90 220.5 128.9)">23</text>
<text x="221" y="126.5" transform="rotate(-90 221 126.5)">PA7</text>
<text x="223" y="128.9" transform="rotate(-90 223 128.9)">24</text>
<text x="223.6" y="126.5" transform="rotate(-90 223.6 126.5)">PC4</text>
<text x="225.6" y="128.9" transform="rotate(-90 225.6 128.9)">25</text>
<text x="226.1" y="126.5" transform="rotate(-90 226.1 126.5)">PC5</text>
<text x="228.1" y="128.9" transform="rotate(-90 228.1 128.9)">26</text>
<text x="228.6" y="126.5" transform="rotate(-90 228.6 126.5)">PB0</text>
<text x="230.7" y="128.9" transform="rotate(-90 230.7 128.9)">27</text>
<text x="231.2" y="126.5" transform="rotate(-90 231.2 126.5)">PB1</text>
<text x="233.2" y="128.9" transform="rotate(-90 233.2 128.9)">28</text>
<text x="233.7" y="126.5" transform="rotate(-90 233.7 126.5)">PB2</text>
<text x="235.7" y="128.9" transform="rotate(-90 235.7 128.9)">29</text>
<text x="236.3" y="126.5" transform="rotate(-90 236.3 126.5)">PB10</text>
<text x="238.3" y="128.9" transform="rotate(-90 238.3 128.9)">30</text>
<text x="238.8" y="126.5" transform="rotate(-90 238.8 126.5)">PB11</text>
</g>
</svg>
